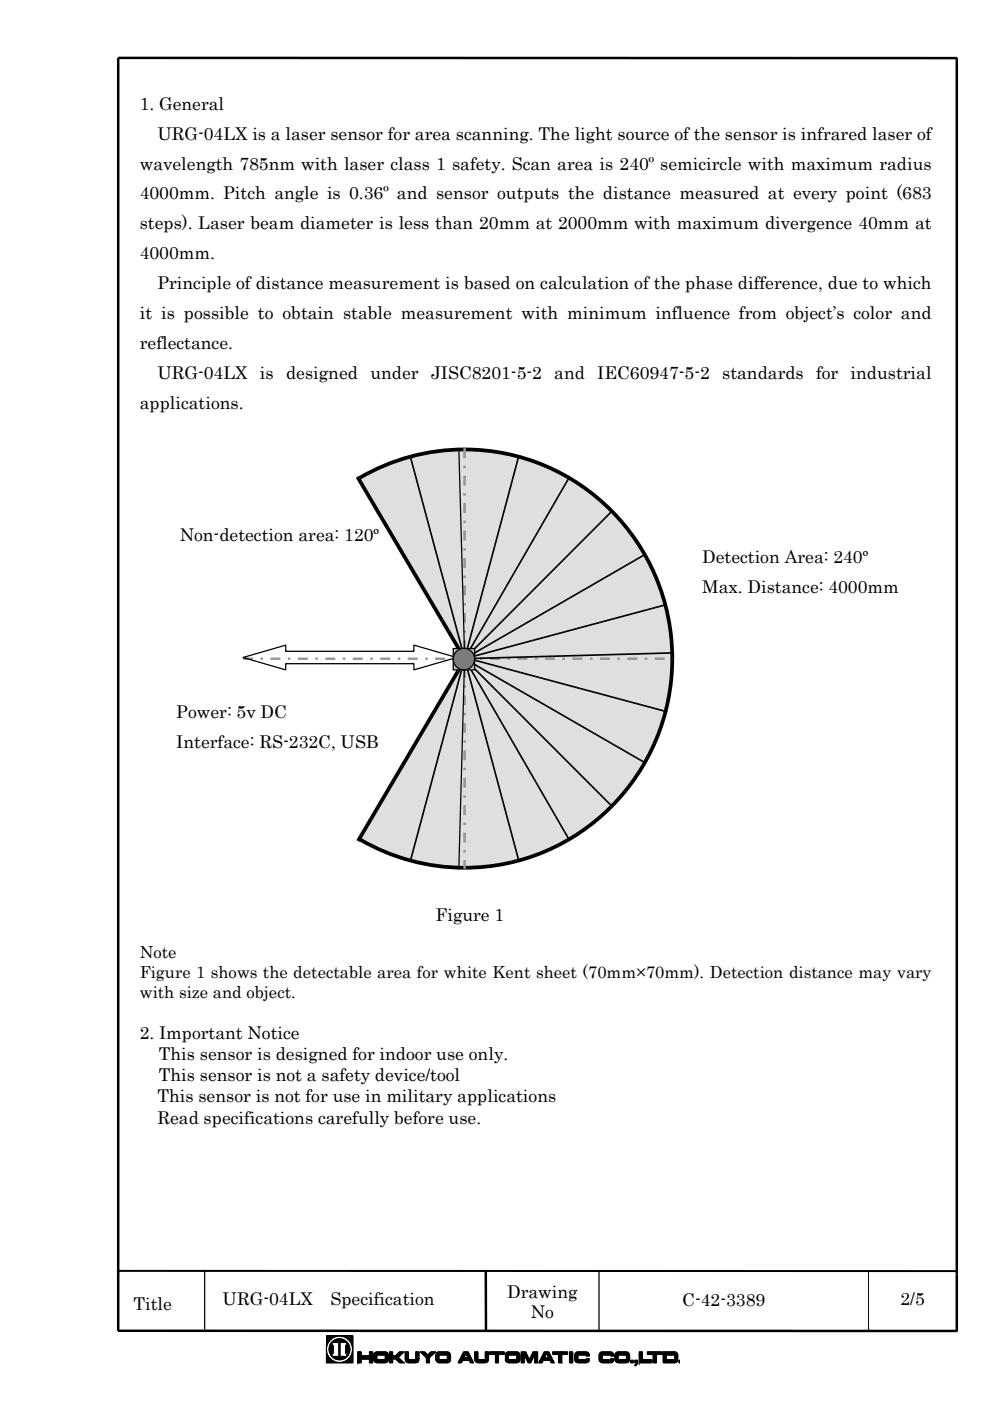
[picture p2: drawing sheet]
<svg xmlns="http://www.w3.org/2000/svg" width="210mm" height="297mm" viewBox="0 0 210 297" stroke-linecap="round" stroke-linejoin="round" font-family="sans-serif">
<path d="M202.9 12.3v270M202.9 12.3h-177.8v269.9M103 269.5v12.6M25 282.2h177.9" fill="none" stroke="#000" stroke-width=".53"/>
<g fill="none" stroke="#000" stroke-width=".21">
<path d="M184.1 269.5v12.7M69.1 283.2h5.7v5.8h-5.7zM69.2 286l-.1 .2M69.2 286.2l-.1 .1M69.3 286.5l-.2 .2M69.3 285.7l-.2 .1M69.3 285.9l-.2 .1M69.3 286.4l-.2 .1M69.3 283.2l-.2 .2M69.3 285.5l-.2 .2M69.3 286.7l-.2 .2M69.3 286.8l-.2 .2"/>
<path d="M69.3 285.3l-.2 .2M69.3 286.9l-.2 .3M69.4 287.1l-.3 .3M69.4 285l-.3 .4M69.4 287.2l-.3 .3M69.5 283.2l-.4 .3M69.5 287.3l-.4 .4M69.6 287.4l-.5 .4M69.6 284.7l-.5 .5M69.6 287.5l-.5 .5M69.6 283.2l-.5 .5M69.7 287.6l-.6 .6"/>
<path d="M69.7 287.7l-.6 .6M69.8 283.2l-.7 .6M69.8 287.8l-.7 .7M69.9 287.9l-.8 .8M69.9 286.8l.8-.8-.8 .9M70 283.2l-.9 .8M70 288l-.9 .8M70 288l-.9 1M70.1 283.2l-1 1M70.1 288.1l-.8 .9M70.2 288.2l-.7 .8M70.3 283.2l-1.2 1.2"/>
<path d="M70.3 288.3l-.7 .7M70.4 284.7l-.5 .5M70.4 285l-.6 .6M70.4 287.1l-.3 .3M70.4 287.4l-.1 .1 .1-.1M70.4 288.4l-.6 .6M70.4 287.6h.1M70.4 287.5l-.1 .1M70.4 287.3l-.2 .1M70.4 284.8l-.5 .5M70.4 284.6l-.4 .5M70.4 287.6h1.4"/>
<path d="M70.4 287.2l-.2 .2M70.4 285.2l-.6 .7 .7-.7M70.4 285.1l-.6 .6M70.4 284.9l-.6 .6M70.4 283.2l-1.3 1.3M70.5 287.6l-.1 .1M70.5 288.4l-.5 .6M70.6 287.6l-.2 .1M70.6 285.2l-.8 .8M70.6 284.4l-.3 .2M70.6 283.2l-1.5 1.5M70.6 287.9l.4-.3-.3 .3"/>
<path d="M70.6 288.5l-.5 .5M70.7 285.4l-.9 .9M70.7 285.7l-.9 .9M70.7 286.6l-.6 .6M70.7 286.7l-.6 .6 .3-.3M70.7 286.9l-.2 .1M70.7 287.6l-.2 .1M70.7 286.3l-.7 .7M70.7 285.6l-.9 .9 .9-.8M70.7 285.2v1.8h-.3v.6M70.7 286.8l-.2 .2M70.7 286.9l-.1 .1"/>
<path d="M70.7 285.2l-.9 .9M70.7 285.3l-.9 .9M70.7 285.5l-.9 .9M70.7 285.8l-.9 .8M70.7 285.9l-.9 .8M70.7 286l-.8 .8M70.7 286.2l-.8 .7M70.7 286.4l-.7 .7M70.7 286.5l-.7 .6M70.7 288.5l-.4 .5M70.8 283.2l-1.7 1.7M70.8 287.6l-.3 .2"/>
<path d="M70.8 284.2l-.7 .7M70.8 288.6l-.4 .4M70.9 287.6l-.3 .2M71 283.2l-1.9 1.8M71 288.7l-.4 .3M71 284.1l-.5 .5M71 288.7l-.2 .3M71.1 287.6l-.3 .4 .4-.4-.4 .4M71.1 283.2l-.5 .5M71.1 284l-.6 .6M71.2 288.8l-.2 .2M71.2 283.2l-.2 .3"/>
<path d="M71.2 284l-.6 .6M71.3 287.6l-.4 .4M71.3 288.8l-.2 .2M71.3 283.9l-.6 .7M71.4 287.6l-.5 .4M71.4 283.2l-.2 .2M71.4 288.8l-.2 .2M71.5 287.6l-.5 .5 .5-.5M71.5 283.9l-.7 .7M71.6 283.2l-.2 .1M71.6 287.6l-.6 .5M71.6 288.8l-.2 .2"/>
<path d="M71.6 283.9l-.7 .7M71.7 287.6l-.6 .5M71.7 288.8l-.1 .2M71.7 283.8l-.7 .8M71.8 283.2l-.2 .1M71.8 287.6l-.6 .6M71.8 283.8l-.7 .8M71.8 284.7l.8-.8-.8 .9M71.8 284.6h-1.4v.6h.3M71.8 284.6v3M71.9 288.9l-.1 .1M71.9 283.8l-.8 .8"/>
<path d="M71.9 283.2l-.1 .1M72 283.8l-.8 .8M72.1 283.8l-.8 .8M72.1 288.9l-.2 .1M72.1 283.2l-.1 .1M72.1 283.8l-.7 .8 .8-.8M72.1 284.8l-.3 .3M72.1 285.2l-.3 .3M72.1 285.4l-.3 .3M72.1 285.7l-.3 .3M72.1 286.1l-.3 .2M72.1 286.2l-.3 .3"/>
<path d="M72.1 286.3l-.3 .3M72.1 286.8l-.3 .3M72.1 287.1l-.3 .3M72.1 287.2l-.3 .2M72.1 287.3l-.3 .2M72.1 287l-.3 .2M72.1 286.9l-.3 .2M72.1 286.6l-.3 .3M72.1 286l-.3 .3M72.1 285.9l-.3 .3M72.1 287.5l-.7 .7 .7-.6M72.1 285.7l-.3 .4 .3-.3"/>
<path d="M72.1 285.5l-.3 .4 .3-.3M72.1 285.3l-.3 .3M72.1 285.1l-.3 .3M72.1 285l-.3 .3M72.1 284.9l-.3 .3M72.1 284.7l-.3 .3M72.1 287.6h1.4M72.1 285.5l-.3 .2M72.1 286.1l-.3 .3M72.1 286.4l-.3 .2M72.1 286.4l-.3 .3M72.1 286.5l-.3 .3"/>
<path d="M72.1 286.7l-.3 .2M72.1 286.7l-.3 .3M72.1 287.4l-.9 .8M72.1 287.4l-.8 .8M72.2 287.6l-.7 .6M72.2 288.8l-.1 .2M72.2 283.8l-.7 .8M72.3 283.2l-.2 .1M72.3 287.6l-.8 .7M72.3 283.8l-.7 .8 .7-.7M72.4 287.6l-.8 .7M72.4 288.8l-.1 .2"/>
<path d="M72.4 283.2l-.1 .1M72.4 283.9l-.7 .7M72.5 287.6l-.7 .7M72.5 283.9l-.7 .7M72.6 283.2l-.2 .1M72.6 287.6l-.8 .7M72.6 283.9l-.8 .7M72.6 288.8l-.2 .2M72.6 287.6l-.7 .7M72.7 287.6l-.7 .7M72.7 283.2l-.1 .1M72.7 284l-.9 .9"/>
<path d="M72.8 287.6l-.8 .7M72.8 284l-.6 .6M72.8 288.7l-.2 .3M72.9 287.6l-.8 .7M72.9 283.2l-.2 .2M72.9 284l-.6 .6M72.9 287.6l-.7 .7M72.9 284.1l-.5 .5M73 287.6l-.7 .7M73 284.1l-.5 .5M73.1 283.2l-.3 .2M73.1 288.6l-.4 .4"/>
<path d="M73.1 287.6l-.8 .7M73.1 284.1l-.5 .5M73.1 284.1l-.4 .5M73.2 287.6l-.8 .7M73.2 284.2l-.4 .4M73.2 287.6l-.6 .6M73.2 283.2l-.3 .3M73.2 284.2l-.3 .4M73.3 286.2l.8-.7-.8 .8M73.3 287.6l-.7 .6M73.3 285.3l.2-.1-.2 .2M73.3 284.3l-.3 .3"/>
<path d="M73.3 285.2h.2v-.6h-1.4v3M73.3 287h.2v.6M73.3 285.2v1.8M73.3 284.3l-.2 .3M73.4 287.6l-.6 .6M73.4 284.4l-.3 .2M73.4 285.2h-.1M73.4 283.2l-.3 .3M73.4 284.4l-.2 .2M73.4 288.5l-.5 .5M73.4 287.6l-.5 .5M73.4 284.4l-.1 .2"/>
<path d="M73.5 284.4l-.2 .2M73.5 285l.3-.2-.3 .3M73.5 284.5l-.1 .1M73.5 287.6l-.5 .4M73.6 283.2l-.4 .3M73.6 284.5l-.1 .1M73.6 284.6h.1M73.7 284.6l-.2 .2M73.7 284.6l-.2 .1M73.7 284.7l-.2 .2M73.7 283.2l-.4 .4M73.8 284.9l-.3 .3"/>
<path d="M73.8 287.3l-.6 .7M73.9 283.2l-.5 .5M73.9 284.9l-.6 .6M73.9 285l-.6 .6M73.9 287.1l-.4 .4M74 285l-.7 .7M74 285.1l-.7 .7M74 285.2l-.7 .7M74 287l-.5 .4M74 283.2l-.5 .6M74 285.2l-.7 .8M74 285.3l-.7 .8"/>
<path d="M74 286.9l-.5 .5M74.1 286.8l-.6 .5M74.1 285.3l-.8 .9M74.1 285.6l-.8 .8M74.1 286.6l-.6 .6M74.1 285.5l-.8 .9M74.2 285.9l-.9 .9M74.2 286.2l-.8 .8M74.2 286.4l-.7 .6M74.2 285.7l-.9 .9M74.2 286.5l-.7 .6M74.2 286.3l-.7 .7"/>
<path d="M74.2 285.7l-.9 .8M74.2 285.7l-.9 1M74.2 285.8l-.9 1M74.2 286.6l-.7 .5M74.2 283.2l-.6 .6M74.2 286l-.9 1M74.2 286.1l-.8 .9M74.2 286l-.9 .9M74.4 283.2l-.7 .7M74.5 283.2l-.7 .8M74.7 283.2l-.8 .9M74.8 283.2l-.9 .9"/>
<path d="M74.8 283.4l-.8 .8M74.8 283.5l-.7 .8M74.8 283.7l-.6 .7M74.8 283.8l-.5 .7M74.8 284l-.5 .6M74.8 284.2l-.4 .5M74.8 284.4l-.4 .4M74.8 284.5l-.3 .4M74.8 284.7l-.3 .3M74.8 284.9l-.2 .2M74.8 285l-.2 .3M74.8 285.2l-.2 .2"/>
<path d="M74.8 285.4l-.1 .1M74.8 285.5l-.1 .2M74.8 285.7l-.1 .1M74.8 285.8l-.1 .2M74.8 286l-.1 .1M74.8 286.2l-.1 .1M74.8 286.3l-.1 .2M74.8 286.5l-.1 .2M74.8 286.7l-.2 .2M74.8 286.9l-.3 .3M74.8 287l-.5 .6M74.8 287.2l-1.7 1.8"/>
<path d="M74.8 287.4l-1.6 1.6M74.8 287.5l-1.4 1.5M74.8 287.7l-1.2 1.3M74.8 287.8l-1.1 1.2M74.8 288l-.9 1M74.8 288.2l-.8 .8M74.8 288.3l-.6 .7M74.8 288.5l-.4 .5M74.8 288.7l-.3 .3M74.8 288.8l-.1 .2M75.9 289h.7v-.8h1.7v.8M75.9 288.4l.9-1-.9 1"/>
<path d="M75.9 286.6v.1M76.1 286.6l-.2 .2M76.2 286.6l-.3 .3M76.4 286.6l-.5 .5M76.5 286.6l-.6 .6M76.6 286.8l-.7 .7M76.6 286.6l-.7 .8M76.6 286.9l-.7 .7M76.6 287l-.7 .7 .7-.7M76.6 287.1l-.7 .8M76.6 287.3l-.7 .7M76.6 287.4l-.7 .8"/>
<path d="M76.6 288.2l-.7 .7M76.6 288.3l-.7 .7M76.6 288.5l-.5 .5M76.6 288.6l-.4 .4M76.6 288.8l-.2 .2M76.6 288.9l-.1 .1M76.7 287.4l-.8 .9M76.8 288.2l.7-.8-.7 .8M77 287.4l-1.1 1.1M77.1 287.4l-1.2 1.3M77.2 287.4l-1.3 1.4M77.3 287.4l-.6 .8"/>
<path d="M77.6 287.4l-.7 .8M77.8 287.4l-.8 .8M77.9 287.4l-.7 .8M78 287.4l-.7 .8M78.1 288.2l.9-1-.9 1M78.1 287.4l-.7 .8M78.3 287.4l-.7 .8M78.3 286.6h.1M78.3 286.6h.7v2.4h-.7M78.3 286.6v.8h-1.7v-.8h-.7v2.7M78.4 286.6l-.1 .1M78.6 286.6l-.3 .3"/>
<path d="M78.7 286.6l-.4 .4M78.9 286.6l-.6 .5M79 286.6l-.7 .6M79 286.6l-.7 .7M79 287.4l-.8 .8M79 287.7l-.7 .8M79 288l-.7 .7M79 288.1l-.7 .7M79 288.5l-.4 .5 .4-.5M79 288.8l-.1 .2M79 288.9v.1M79 286.7l-.7 .7"/>
<path d="M79 286.8l-1.3 1.4M79 286.9l-1.1 1.3M79 287.1l-1 1.1M79 287.5l-.7 .7M79 287.6l-.7 .7M79 287.8l-.7 .8 .7-.7M79 288.3l-.7 .7M79 288.4l-.6 .6M79 288.7l-.3 .3M79.2 287.3a.74 .74 0 0 1 .7-.7h1.8a.71 .71 0 0 1 .6 .7M79.2 287.3v.9a.69 .69 0 0 0 .7 .7M79.2 287.7l1.1-1.1-1.1 1.1"/>
<path d="M79.2 288.3l.7-.7-.7 .7M79.7 286.6l-.5 .5M79.9 286.6l-.7 .7M79.9 289h1.8M79.9 287.4l-.7 .7M79.9 287.5l-.7 .7M79.9 287.7l-.7 .8M79.9 287.9l-.6 .6M79.9 288l-.6 .6M79.9 288.2l-.5 .5M79.9 288.2h1.8M79.9 288.2l-.5 .6"/>
<path d="M80 288.2l-.5 .6M80 286.6l-.8 .8M80.1 288.2l-.6 .6M80.1 286.6l-.9 .9M80.2 288.2l-.6 .7M80.3 288.2l-.6 .7M80.4 286.6l-1.2 1.2M80.5 288.2l-.7 .8M80.5 289l.7-.8-.6 .8M80.6 286.6l-1.4 1.4M80.6 288.2l-.7 .8 .7-.8M80.7 286.6l-.7 .7"/>
<path d="M80.7 288.2l-.7 .8M80.8 286.6l-.7 .7M80.9 287.3l.7-.7-.7 .7M80.9 288.2l-.8 .8M80.9 286.6l-.7 .7M81 288.2l-.7 .8M81.1 286.6l-.8 .7M81.1 288.2l-.7 .8M81.2 286.6l-.7 .7M81.3 286.6l-.7 .7M81.4 288.2l-.7 .8M81.4 286.6l-.6 .7"/>
<path d="M81.5 288.2l-.7 .8M81.7 288.2l-.8 .8M81.7 287.8l.6-.7-.6 .8M81.7 288l.7-.7v.9M81.7 287.3h-1.8v.9M81.7 287.3v.9M81.7 286.6l-.7 .7M81.8 286.6l-.6 .7M82 286.6l-.7 .7M82 286.7l-.6 .6M82.1 286.7l-.6 .6 .6-.5M82.2 286.8l-.5 .5"/>
<path d="M82.2 286.9l-.5 .6M82.3 287l-.6 .6M82.3 288.2a.67 .67 0 0 1-.6 .7M82.3 287.1l-.6 .6M82.3 288.5l-.4 .4 .4-.4M82.4 287.8l-1.2 1.2 1.2-1.2M82.4 288.2l-.8 .8M82.4 287.4l-.7 .7M82.4 287.6l-.7 .6M82.4 287.7l-1.3 1.3M82.4 288l-1.1 1M82.4 288.1l-1 .9"/>
<path d="M82.4 288.3l-.7 .7M82.5 287.6l.8-.7-.8 .7M82.5 288.2l.9-.8-.9 .9M82.6 286.6l-.1 .1M82.8 286.6l-.3 .2M82.9 286.6l-.4 .3 .4-.3M83.1 286.6l-.6 .5M83.2 286.6l-.7 .6M83.3 286.6l-.8 .8M83.3 286.8l-.8 .7M83.3 287l-.8 .7M83.3 287.1l-.8 .8"/>
<path d="M83.3 287.3l-.8 .7M83.3 287.4l-.8 .7M83.3 288.2l-.8 .7M83.3 288.4l-.7 .6M83.3 288.5l-.5 .5M83.3 288.6l-.4 .4M83.3 288.8l-.2 .2M83.3 288.9l-.1 .1M83.5 287.4l-1 1M83.7 287.4l-1.2 1.1M83.8 287.4l-1.3 1.3M83.9 287.4h-.6v-.8h-.8v2.4h.8v-.8h.6"/>
<path d="M84.2 288.5l.6-.5-.5 .5M84.3 288.6l.5-.5-.4 .6M84.5 287.8l-.5 .5M84.5 287.9l-.4 .4M84.6 288.8l.5-.4-.5 .5M84.6 287.9l-.5 .5M84.7 288l-.5 .5M84.7 286.6h1l-1.2 1.2 1.2 1.2h-1l-.8-.8M84.8 286.6l-2.3 2.2M84.9 286.6l-1.6 1.6M85 288.2l-.5 .5M85 286.6l-1.5 1.6"/>
<path d="M85 288.3l-.5 .5M85.1 288.5l-.4 .4M85.1 286.6l-1.5 1.6M85.2 288.5l-.4 .5M85.3 286.6l-1.6 1.6M85.3 288.6l-.4 .4M85.3 288.6l-.3 .4M85.4 288.7l-.3 .3 .3-.3M85.4 286.6l-1.5 1.6M85.5 288.8l-.2 .2M85.5 286.6l-1.6 1.6M85.6 286.6l-1.7 1.6"/>
<path d="M85.6 288.8l-.2 .2M85.6 288.9v.1M85.7 289h.1M85.7 286.6l-.9 .9M85.9 288.2l.7-.7-.7 .7M85.9 286.6h.1M86.1 286.6l-.2 .2M86.1 286.6l-.2 .3 .3-.3M86.3 286.6l-.4 .4M86.4 286.6l-.5 .5M86.6 286.6l-.7 .7M86.6 286.7l-.7 .7"/>
<path d="M86.6 286.9l-.7 .7M86.6 287l-.7 .7M86.6 287.1l-.7 .7M86.6 287.2l-.7 .8M86.6 287.4l-.7 .7M86.6 287.6l-.7 .7M86.6 287.7l-.7 .8M86.6 287.9l-.6 .6M86.6 288l-.6 .6M86.6 288.2l-.5 .5M86.6 286.8l-.7 .7M86.7 288.2l-.6 .6"/>
<path d="M86.8 288.2l-.6 .6M86.9 288.2l-.6 .7M87 288.2l-.6 .7M87.1 289l.7-.8-.7 .8M87.2 288.2l-.8 .8M87.3 288.2l-.7 .8M87.4 288.2l-.7 .8M87.5 288.2l-.7 .8M87.7 288.2l-.7 .8M87.9 288.2l-.7 .8M88.1 288.2l-.7 .8M88.1 286.6v1.6h-1.5v-1.6h-.7v1.6a.69 .69 0 0 0 .7 .7"/>
<path d="M88.1 286.6h.1M88.1 286.6h.8M88.3 286.6l-.2 .1M88.4 286.6l-.3 .3M88.6 286.6l-.5 .4M88.7 286.6l-.6 .5M88.7 288.7l-.2 .1M88.8 288.6l-.3 .3M88.8 286.6l-.7 .6M88.8 286.6l-.7 .7M88.9 286.6l-.1 1.6a.67 .67 0 0 1-.7 .7M88.9 288.3l-.8 .7h-1.5"/>
<path d="M88.9 286.9l-.8 .8M88.9 287.1l-.8 .7M88.9 287.5l-.8 .7M88.9 287.7l-1.3 1.3M88.9 288.4l-.6 .6M88.9 286.7l-.8 .7M88.9 286.8l-.8 .7M88.9 287.2l-.8 .8 .8-.8M88.9 287.4l-.8 .7M88.9 287.6l-1.4 1.4M88.9 287.9l-1.1 1.1M88.9 288l-1 1"/>
<path d="M88.9 288.2l-.9 .8M89.1 286.6h.1M89.1 286.6h.9l.7 .7M89.1 286.6l1.3 1.3v1.1M89.2 286.6l-.1 .1M89.3 286.6l-.1 .1M89.5 286.6l-.2 .2M89.6 287.1l.5-.5-.5 .5M89.6 286.6l-.3 .3M89.7 286.6l-.3 .3M89.8 287.3l.5-.4-.4 .5M89.9 286.6l-.4 .4"/>
<path d="M90 286.6l-.5 .5M90.2 286.7l-.5 .5M90.2 286.8l-.5 .5M90.4 286.9l-.5 .5 .5-.4M90.5 287l-.5 .5M90.6 287.1l-.5 .5M90.6 287.1l-.5 .6M90.7 287.2l-.5 .5M91.1 288.4l-.6 .6M91.1 288.5l-.5 .5M91.1 288.9l-.1 .1M91.1 287.9l-.7 .7"/>
<path d="M91.1 288l-.7 .7M91.1 288.2l-.7 .7M91.1 288.3l-.7 .7M91.1 288.7l-.3 .3M91.1 288.8l-.2 .2M91.1 288.2l-.7 .8M91.4 286.6l-1.1 1.2M91.6 286.6l-1.3 1.2M91.7 286.6l-1.3 1.4M91.8 286.6l-1.4 1.5M91.9 286.6l-1.5 1.6M92.1 286.6l-1.7 1.7"/>
<path d="M92.2 286.6l-1.8 1.9M92.4 288.2a.73 .73 0 0 0 .7 .7M92.4 286.6l-1.3 1.3v1.1h-.7M92.4 287.6l1-1-1 1M92.4 286.6l-.9 .8M92.4 286.6h-1l-1.1 1.1M92.8 286.6l-.3 .4M93 286.6l-.6 .6M93.1 287.4l-.7 .8M93.1 287.6l-.7 .7M93.1 287.7l-.7 .7M93.1 287.8l-.7 .7"/>
<path d="M93.1 288l-.6 .6M93.1 288.1l-.6 .6M93.1 288.2l-.5 .6M93.1 287.3h1.7v.9h-1.7zM93.1 287.5l-.7 .7M93.1 288.2l-.5 .5M93.1 286.6l-.7 .8M93.2 288.2l-.5 .6M93.3 286.6l-.9 .9M93.3 288.2l-.6 .7M93.5 288.2l-.7 .7M93.5 286.6l-1.1 1.1"/>
<path d="M93.6 288.2l-.7 .8M93.6 286.6l-1.2 1.3M93.7 288.2l-.7 .8 .7-.8M93.8 286.6l-1.4 1.4M93.9 288.2l-.8 .8M93.9 286.6l-.7 .7M94 287.3l.7-.7-.7 .7M94 288.2l-.7 .8M94 286.6l-.7 .7 .8-.7M94.1 288.2l-.7 .8M94.2 286.6l-.7 .7M94.2 288.2l-.7 .8"/>
<path d="M94.3 286.6l-.7 .7M94.4 288.2l-.8 .8M94.4 286.6l-.7 .7M94.5 288.2l-.7 .8M94.6 286.6l-.7 .7M94.6 288.2l-.7 .8M94.7 288.2l-.6 .8M94.8 286.6a.71 .71 0 0 1 .7 .7M94.8 286.6h-1.7a.69 .69 0 0 0-.7 .7v.9M94.8 286.6l-.7 .7M94.8 287.8l.7-.7-.7 .7M95 286.6l-.7 .7"/>
<path d="M95.1 286.6l-.7 .7M95.2 286.7l-.7 .6M95.2 286.7l-.6 .6M95.3 286.8l-.5 .5M95.4 286.9l-.6 .5M95.4 286.9l-.6 .6M95.4 288.7l-.2 .1M95.5 287l-.7 .7M95.5 288.2a.67 .67 0 0 1-.7 .7M95.5 288.5l-.5 .5M95.5 288.3l-.7 .7h-1.7M95.5 287.2l-.7 .8"/>
<path d="M95.5 287.4l-.7 .7M95.5 287.5l-.7 .7M95.5 287.6l-1.3 1.4M95.5 287.7l-1.2 1.3M95.5 287.9l-1.1 1.1M95.5 288l-.9 1M95.5 288.2l-.8 .8M95.5 288.4l-.5 .6M95.5 287.3v.9M97.9 288.8l-.2 .2M98 288.5l-.4 .5M98.1 288.5l.6-.6-.6 .6"/>
<path d="M98.1 288.5h1.4l.2 .5M98.4 286.6l-.2 .2M98.4 287.7l-1.2 1.3M98.4 287.9l-1.1 1.1M98.5 286.6l-.5 .5M98.6 287.5l-1.4 1.4M98.6 287.9l-1.1 1.1M98.6 286.6l-.7 .7M98.7 287.2l-1.4 1.5M98.7 288.5l1-1-.9 1M98.7 287.2l-1.4 1.4M98.8 287l.4 .9h-.8z"/>
<path d="M98.8 286.6l-1 1M98.8 287.9l-.5 .6M98.9 286.6l-1.2 1.3M99 287.9l-.6 .6M99.1 286.6l-1.6 1.5M99.1 287.9l-.6 .6M99.2 286.6l-1.8 1.8M99.3 286.6h-1l-1.2 2.4h.7l.3-.5M99.3 286.6l1.2 2.4h-.8M99.3 286.6l-.5 .5 .5-.5M99.3 286.7l-.5 .5M99.4 286.8l-.5 .5"/>
<path d="M99.4 286.9l-.5 .5M99.4 287l-.4 .4M99.5 287.1l-.5 .4M99.5 287.1l-.4 .5M99.6 287.2l-.5 .5M99.7 287.3l-.6 .5M99.7 288.8l.5-.4-.5 .5M99.7 287.4l-1.1 1.1M99.8 287.6l-.9 .9M99.8 287.7l-.8 .8M99.9 287.8l-.8 .7M99.9 287.9l-.6 .6"/>
<path d="M99.9 287.9l-.5 .6M100 288l-.5 .5M100 288.1l-.4 .5M100.1 288.2l-.5 .5M100.1 288.3l-.4 .5M100.2 288.5l-.5 .5M100.2 288.5l-.4 .5M100.3 288.7l-.4 .3M100.3 288.8l-.2 .2M100.4 288.8l-.2 .2 .2-.2M100.4 288.9l-.1 .1M100.6 287.2l.7-.6-.7 .6"/>
<path d="M100.8 286.6l-.2 .1M100.9 286.6l-.3 .3M101 286.6l-.4 .4M101.1 286.6l-.5 .5M101.3 288.2v-1.6h-.7v1.6a.73 .73 0 0 0 .7 .7M101.3 289h1.6M101.3 286.6l-.7 .8M101.3 286.8l-.7 .7M101.3 286.9l-.7 .7M101.3 287.1l-.7 .6M101.3 287.2l-.7 .7M101.3 287.3l-.7 .7"/>
<path d="M101.3 287.4l-.7 .8M101.3 287.6l-.7 .7M101.3 287.7l-.6 .7M101.3 287.8l-.6 .7M101.3 288l-.5 .6M101.3 288.1l-.5 .6M101.3 288.2l-.5 .6M101.3 288.2h1.6v-1.6h.7v1.6M101.3 287.1l-.7 .8M101.4 288.2l-.5 .6M101.6 288.2l-.6 .7M101.7 288.2l-.7 .7"/>
<path d="M101.9 288.2l-.7 .8M102 288.2l-.7 .8M102.1 288.2l-.7 .8M102.2 288.2l-.7 .8M102.4 288.2l-.7 .8M102.5 288.2l-.7 .8M102.6 288.2l-.7 .8M102.8 288.2l-.7 .8M102.9 287.6l.7-.7-.7 .7M103 286.6l-.1 .1M103.1 286.6l-.2 .2M103.2 286.6l-.3 .3 .4-.3"/>
<path d="M103.4 286.6l-.5 .5M103.5 286.6l-.6 .6M103.5 288.2v.1a.65 .65 0 0 1-.6 .6M103.5 288.5l-.4 .4M103.6 287.3l-.7 .7M103.6 287.4l-.7 .8M103.6 287.6l-1.4 1.4M103.6 287.7l-1.3 1.3M103.6 287.8l-1.2 1.2M103.6 288l-1 1M103.6 288.1l-.9 .9M103.6 288.2l-.8 .8 .8-.8"/>
<path d="M103.6 288.4l-.6 .6M103.6 286.6l-.7 .8M103.6 286.8l-.7 .7M103.6 287l-.7 .7M103.6 287.1l-.7 .8M103.6 287.5l-1.4 1.5M103.8 286.6h.1M104 286.6l-.2 .3M104.1 286.6l-.3 .4M104.3 286.6l-.5 .5M104.4 286.6l-.6 .6M104.5 286.6l-.5 .6 .6-.6"/>
<path d="M104.7 286.6l-.6 .6M104.8 286.6l-.6 .6M104.9 286.6l-.5 .6M105.1 286.6l-.6 .6M105.2 286.6l-.6 .6M105.3 286.6l-.6 .6M105.5 286.6l-.6 .6M105.5 289l.2-.3-.2 .3M105.6 286.6l-.6 .6M105.7 288.5l-.5 .5M105.7 288.6l-.4 .4M105.7 287.3l-.7 .7"/>
<path d="M105.7 287.4l-.7 .7M105.7 287.5l-.7 .7M105.7 287.7l-.7 .7M105.7 287.8l-.7 .7M105.7 288l-.7 .7M105.7 288l-.7 .8M105.7 288.2l-.7 .7M105.7 288.3l-.6 .7M105.7 288.9l-.1 .1M105.7 286.6l-.7 .7M105.9 286.6l-.9 .8M106 286.6l-1 1"/>
<path d="M106.1 286.6l-1.1 1.1M106.3 286.6l-1.3 1.3M106.4 286.6l-.6 .6M106.5 286.6l-.6 .6M106.6 286.6l-.6 .6M106.8 286.6l-.6 .6M106.9 286.6l-.6 .6M106.9 286.6v.6h-1.2v1.8h-.7v-1.8M106.9 286.7l-.4 .5M106.9 286.9l-.3 .3M106.9 287l-.2 .2M106.9 287.1l-.1 .1"/>
<path d="M106.9 286.6h-3.1v.6h1.2M106.9 286.8l-.3 .4M107.1 288.2a.73 .73 0 0 0 .7 .7M107.1 287.3v.9M107.4 286.7l-.2 .2M107.5 288.9l.6-.7-.6 .7M107.7 286.6l-.6 .5M107.8 286.6h1.8a.71 .71 0 0 1 .6 .7M107.8 286.6a.71 .71 0 0 0-.7 .7M107.8 286.6l-.7 .7M107.8 287.4l-.7 .7M107.8 287.5l-.7 .7"/>
<path d="M107.8 287.7l-.7 .7M107.8 287.8l-.7 .7M107.8 287.9l-.6 .6 .6-.6M107.8 288l-.6 .7M107.8 288.2l-.5 .5M107.8 287.3h1.8v.9h-1.8zM107.9 288.2l-.5 .6M107.9 286.6l-.8 .8M108 288.2l-.6 .6M108.1 286.6l-1 1M108.2 286.6l-1.1 1.1M108.3 288.2l-.7 .7"/>
<path d="M108.3 286.6l-1.2 1.2M108.4 288.2l-.7 .8M108.5 286.6l-1.4 1.4 1.4-1.4M108.5 288.2l-.7 .8h1.8M108.6 286.6l-.7 .7M108.7 288.2l-.8 .8M108.7 289l.7-.8-.6 .8M108.8 286.6l-.8 .7M108.8 288.2l-.7 .8M108.9 286.6l-.7 .7M108.9 288.2l-.7 .8M109 286.6l-.7 .7"/>
<path d="M109.1 288.2l-.8 .8M109.1 286.6l-.7 .7 .7-.7M109.2 288.2l-.7 .8M109.3 286.6l-.8 .7M109.3 288.2l-.7 .8M109.4 286.6l-.7 .7M109.5 286.6l-.7 .7M109.6 287.4l.6-.5-.6 .6M109.6 286.6l-.6 .7M109.8 286.6l-.7 .7M109.9 286.6l-.7 .7M109.9 286.7l-.6 .6"/>
<path d="M110 286.8l-.5 .5M110.1 286.8l-.5 .6M110.2 288.6l-.3 .3M110.2 287l-.6 .6M110.2 288.2a.67 .67 0 0 1-.6 .7M110.2 287.1l-.6 .6M110.3 287.3l-.7 .7M110.3 287.4l-.7 .8M110.3 287.6l-1.4 1.4M110.3 287.7l-1.3 1.3M110.3 287.8l-1.2 1.2M110.3 288l-1 1"/>
<path d="M110.3 287.2l-.7 .7M110.3 288.1l-.9 .9 .9-.9M110.3 288.2l-.8 .8M110.3 288.4l-.6 .6M110.3 287.3v.9M110.5 287.9l1-1.1-1 1.1M110.6 286.6l-.1 .1M110.7 286.6l-.2 .3M110.8 286.6l-.3 .4M111 286.6l-.5 .5M111.1 286.6l-.6 .6M111.2 287.3v1.7h-.7"/>
<path d="M111.2 287.3l.8 1.7h.5l.8-1.7v1.7M111.2 287.3l-.7 .7M111.2 287.4l-.7 .8M111.2 287.6l-.7 .7M111.2 287.7l-.7 .7M111.2 287.8l-.7 .7M111.2 288l-.7 .7M111.2 288.1l-.7 .7M111.2 288.2l-.7 .8M111.2 288.4l-.6 .6M111.2 288.5l-.5 .5 .5-.5M111.2 288.6l-.4 .4"/>
<path d="M111.2 288.8l-.2 .2M111.2 288.9l-.1 .1M111.3 286.6l-.8 .8M111.4 286.6l-.9 .9M111.5 286.6l-1 1M111.5 286.7l-1 1M111.6 286.9l-.4 .4M111.6 287l-.4 .4M111.7 287.1l-.4 .4M111.7 287.1l-.4 .5M111.8 287.2l-.5 .5 .5-.4M111.8 287.4l-.4 .3"/>
<path d="M111.8 287.4l-.4 .5M111.9 287.5l-.4 .5M111.9 287.6l-.4 .4M112 287.7l-.5 .4M112 287.8l-.4 .4M112.1 287.9l-.5 .4M112.1 288l-.4 .4M112.1 288.1l-.4 .4M112.2 288.1l-.4 .5M112.2 288.2l-.4 .5M112.2 288.2l-.7-1.6h-1v2.4M112.6 288.8l-.2 .2"/>
<path d="M112.7 288.5l-.4 .5M112.9 288.3l-.7 .7M113 288l-1 1M113.1 286.6l-.1 .1M113.1 287.8l-1.2 1.1M113.2 286.6l-.3 .3M113.2 287.5l-1.3 1.3M113.3 289h.7M113.3 286.6l-.6 .6M113.5 286.6l-.9 .8M113.6 286.6l-1.1 1.1M113.7 286.6l-1.3 1.4"/>
<path d="M113.9 286.6l-1.6 1.6M114 289h.1M114 288.4l-.5 .6M114 288.5l-.4 .5M114 286.6l-2.2 2.2M114 286.7l-.7 .7M114 286.9l-.7 .7M114 286.9l-.7 .8M114 287.1l-.7 .7M114 287.2l-.7 .8M114 287.4l-.7 .7M114 287.5l-.7 .7"/>
<path d="M114 287.6l-.7 .7M114 287.8l-.7 .7M114 287.9l-.7 .7M114 288l-.7 .8M114 288.2l-.7 .7M114 288.3l-.7 .7M114 288.7l-.3 .3M114 288.8l-.1 .2M114 286.6h-1l-.8 1.6M114 288.9v.1M114 286.6v2.4M115.1 288.7l-.3 .3"/>
<path d="M115.4 286.6h1l1.2 2.4h-.8l-.2-.5h-1.4l-.3 .5h-.7zM115.4 286.6v.1M115.5 287.9l-1.1 1.1M115.5 287.9l.4-.9 .4 .9M115.5 287.9h.8M115.6 286.6l-.4 .3M115.6 287.7l-1.3 1.3M115.6 287.9l-1.1 1.1M115.7 286.6l-.6 .5M115.7 286.6l-.6 .6M115.7 287.4l-1.4 1.4M115.7 287.9l-1.1 1.1"/>
<path d="M115.8 286.6l-.9 .9M115.8 287.1l-1.4 1.4M115.9 287.9l-.6 .6M115.9 287.1l.4-.5-1.9 1.9M116 286.6l-1.2 1.1M116 287.9l-.6 .6M116.1 286.6l-1.4 1.4M116.1 287.9l-.5 .6M116.2 286.6l-1.6 1.7M116.3 287.9l-.6 .6M116.4 286.7l-.4 .4M116.5 286.8l-.5 .4"/>
<path d="M116.5 286.9l-.5 .4M116.5 286.9l-.4 .5M116.6 287l-.5 .5M116.6 287.1l-.4 .5M116.7 287.2l-.5 .5M116.7 287.3l-.5 .4M116.8 288.8l.4-.5-.4 .5M116.8 287.4l-.5 .5M116.8 287.5l-1 1M116.8 287.4l-1 1.1M116.8 287.6l-.8 .9M116.9 287.7l-.8 .8"/>
<path d="M116.9 287.7l-.7 .8M117 287.8l-.7 .7M117 287.9l-.5 .6M117.1 288l-.5 .5M117.1 288.1l-.5 .4M117.1 288.2l-.4 .5M117.2 287.2h1.2v1.8h.7M117.2 288.2l-.5 .5M117.2 287.2v-.6h3.2v.6h-1.3v1.8M117.3 286.6l-.1 .1M117.3 288.5l-.5 .4M117.3 288.6l-.3 .4"/>
<path d="M117.3 288.5l-.4 .5M117.4 286.6l-.2 .2M117.4 288.7l-.3 .3M117.4 288.8l-.1 .2 .2-.2M117.5 286.6l-.3 .3M117.5 288.9l-.1 .1M117.6 286.6l-.4 .5 .5-.5M117.8 286.6l-.6 .6M117.9 286.6l-.6 .6M118.1 286.6l-.6 .6M118.2 286.6l-.6 .6M118.3 286.6l-.6 .6"/>
<path d="M118.4 286.6l-.5 .6M118.6 286.6l-.6 .6M118.7 286.6l-.6 .6M118.8 286.6l-.5 .6M119 286.6l-.6 .6M119.1 289h.1M119.1 288.4l-.5 .6M119.1 286.6l-.7 .7M119.1 287.2l-.7 .8M119.1 287.4l-.7 .7M119.1 287.5l-.7 .7M119.1 287.6l-.7 .8"/>
<path d="M119.1 287.7l-.7 .8M119.1 287.8l-.7 .7M119.1 287.9l-.7 .7M119.1 288l-.7 .8M119.1 288.2l-.7 .7M119.1 288.3l-.7 .7M119.1 288.6l-.4 .4M119.1 288.7l-.3 .3M119.1 288.8l-.1 .2M119.3 286.6l-.9 .8M119.4 286.6l-1 1M119.5 286.6l-1.1 1.1"/>
<path d="M119.6 286.6l-1.2 1.2M119.8 286.6l-.6 .6M119.9 286.6l-.6 .6M120 286.6l-.6 .6M120.1 286.6l-.6 .6M120.3 286.6l-.6 .6M120.4 286.7l-.6 .5M120.4 286.8l-.4 .4M120.4 286.9l-.3 .3M120.4 287.1l-.2 .1M120.7 286.6h.8v2.4h-.8zM120.8 286.6l-.1 .1"/>
<path d="M120.9 286.6l-.2 .2M121.1 286.6l-.4 .3M121.2 286.6l-.5 .5M121.3 286.6l-.6 .6M121.5 288.3l-.7 .7M121.5 288.5l-.6 .5M121.5 288.6l-.4 .4M121.5 288.7l-.3 .3 .3-.2M121.5 286.6l-.8 .8M121.5 286.7l-.8 .8M121.5 286.9l-.8 .7M121.5 287l-.8 .7"/>
<path d="M121.5 287.1l-.8 .8M121.5 287.3l-.8 .7M121.5 287.4l-.8 .7M121.5 287.6l-.8 .6M121.5 287.7l-.8 .7M121.5 287.8l-.8 .7M121.5 288l-.8 .7M121.5 288l-.8 .8 .8-.7M121.5 288.2l-.8 .7M121.5 288.9l-.2 .1M121.8 287.3a.71 .71 0 0 1 .8-.7h1.7a.71 .71 0 0 1 .7 .7M121.8 287.3v.9a.67 .67 0 0 0 .8 .7"/>
<path d="M121.8 287.7l1.1-1.1-1.1 1.1M121.8 288.3l.8-.7-.8 .7M122.3 286.6l-.4 .5M122.5 286.6l-.7 .7M122.6 289h1.7M122.6 287.4l-.8 .7M122.6 287.5l-.8 .7M122.6 287.7l-.7 .8M122.6 287.9l-.7 .6M122.6 288l-.7 .6M122.6 288.2l-.6 .5M122.6 288.2l-.6 .6"/>
<path d="M122.6 286.6l-.8 .8M122.7 288.2l-.6 .6M122.8 286.6l-1 1M122.8 288.2l-.6 .7M123 288.2l-.7 .7M123 286.6l-1.2 1.2M123.1 288.2l-.7 .8M123.1 289l.8-.8-.7 .8M123.2 286.6l-1.4 1.4M123.2 288.2l-.7 .8 .7-.8M123.3 286.6l-.7 .7M123.4 288.2l-.8 .8"/>
<path d="M123.4 286.6l-.7 .7M123.5 288.2l-.7 .8M123.6 286.6l-.8 .7M123.6 288.2l-.7 .8M123.7 286.6l-.7 .7M123.7 288.2l-.6 .8M123.8 289l.9-.9-.9 .9M123.8 286.6l-.7 .7M124 286.6l-.7 .7M124 288.2l-.7 .8M124.1 286.6l-.7 .7M124.2 288.2l-.8 .8"/>
<path d="M124.2 286.6l-.7 .7M124.3 287.5v-.2h-1.7v.9M124.3 286.6l-.6 .7M124.3 288.1h.1M124.5 286.6l-.7 .7M124.5 288.1l-.9 .9M124.5 286.6l-.6 .7M124.6 287.5l.4-.4-.4 .4M124.6 288.1l-.9 .9M124.6 286.7l-.6 .6M124.7 286.7l-.5 .6 .5-.5M124.8 286.8l-.5 .6"/>
<path d="M124.8 286.9l-.5 .6M124.9 287l-.5 .5M124.9 288.1l-.9 .9M124.9 287.1l-.4 .4M124.9 288.5l-.4 .4M125 288.1v.1a.73 .73 0 0 1-.7 .7M125 287.3l-.2 .2M125 287.4l-.1 .1M125 288.1l-.9 .9M125 288.2l-.8 .8M125 288.3l-.6 .7M125 288.1h-.7v.1h-1.7"/>
<path d="M125 287.3v.2h-.7M125 288.5l-.5 .4M127 288.2a.69 .69 0 0 0 .7 .7M127 288.2l.7-.6-.7 .7M127.4 286.6l-.3 .4M127.6 286.6l-.6 .6M127.7 286.6a.71 .71 0 0 0-.7 .7v.9M127.7 287.4l-.7 .8M127.7 287.7l-.7 .7M127.7 287.8l-.7 .7M127.7 288l-.6 .6M127.7 288.1l-.6 .6"/>
<path d="M127.7 288.2l-.5 .6 .5-.6M127.7 286.6h1.8M127.8 286.6l-.8 .8M127.8 288.2l-.5 .6M127.9 286.6l-.9 .9M127.9 288.2l-.6 .7M128 286.6l-1 1M128.1 288.2l-.7 .7M128.1 286.6l-1.1 1.1M128.2 288.2l-.6 .8M128.3 286.6l-1.3 1.3M128.3 288.2l-.7 .8 .8-.8"/>
<path d="M128.4 286.6l-1.4 1.4M128.5 288.2l-.8 .8h1.8l.7-.7M128.6 286.6l-.8 .7M128.6 288.2l-.7 .8M128.7 286.6l-.7 .7 .7-.7M128.7 288.2l-.7 .8M128.8 286.6l-.7 .7M128.9 288.2l-.8 .8M128.9 286.6l-.7 .7M129 288.2l-.7 .8M129.1 286.6l-.7 .7M129.1 288.2l-.7 .8"/>
<path d="M129.2 286.6l-.7 .7M129.2 288.2l-.6 .8M129.3 286.6l-.7 .7M129.4 288.2l-.7 .8M129.5 286.6a.71 .71 0 0 1 .6 .7M129.5 288.1h.1M129.5 286.6l-.7 .7M129.5 288.1v.1h-1.8M129.5 288.1h.7v.1M129.6 288.1l-.1 .1M129.6 286.6l-.7 .7M129.7 286.6l-.7 .7"/>
<path d="M129.7 288.1l-.9 .9M129.8 286.7l-.6 .6M129.8 288.1l-.9 .9M129.8 286.7l-.5 .6 .6-.6M129.9 286.8l-.5 .5M130 288.1l-.9 .9M130 286.9l-.5 .5M130 288.7l-.1 .1M130 286.9l-.5 .6M130.1 288.1l-.9 .9M130.1 287l-.5 .5M130.1 288.2a.67 .67 0 0 1-.6 .7"/>
<path d="M130.1 287.1l-.3 .4M130.1 287.2l-.2 .3M130.1 288.4l-.5 .6M130.2 287.5h-.1M130.2 287.4l-.2 .1M130.2 288.2l-.9 .8M130.2 287.5h-.7v-.2h-1.8v.9M130.2 287.3v.2M130.3 287.3v.9a.71 .71 0 0 0 .8 .7M130.3 287.5l1-.9-1 1M130.9 286.6l-.5 .5M131 286.6l-.7 .7"/>
<path d="M131.1 287.4l-.8 .7M131.1 287.5l-.8 .7M131.1 287.6l-.8 .7M131.1 287.7l-.7 .8M131.1 287.9l-.7 .6M131.1 288l-.6 .6M131.1 288.2l-.6 .5M131.1 287.3h1.7v.9h-1.7M131.1 287.3v.9M131.1 288.2l-.5 .6M131.2 286.6l-.9 .8M131.2 288.2l-.6 .6"/>
<path d="M131.4 288.2l-.7 .7M131.4 286.6l-1.1 1.1M131.5 288.2l-.7 .7M131.6 286.6l-1.3 1.2M131.6 288.2l-.7 .8M131.7 286.6l-1.4 1.4M131.8 286.6l-.7 .7M131.9 288.2l-.7 .8M132 286.6l-.8 .7M132 288.2l-.7 .8M132.1 286.6l-.7 .7M132.2 288.2l-.8 .8"/>
<path d="M132.2 286.6l-.7 .7M132.2 288.2l-.6 .8 .7-.8M132.3 286.6l-.6 .7M132.4 288.2l-.7 .8M132.5 286.6l-.7 .7M132.5 288.2l-.7 .8M132.6 286.6l-.7 .7 .7-.7M132.7 288.2l-.7 .8M132.8 286.6l-.8 .7M132.8 286.6a.71 .71 0 0 1 .7 .7M132.8 286.6h-1.7a.74 .74 0 0 0-.8 .7M132.8 288l.7-.7v.9"/>
<path d="M132.9 286.6l-.7 .7M133 286.6l-.7 .7M133.1 286.6l-.7 .7M133.1 286.7l-.6 .6 .7-.6M133.2 286.8l-.5 .5M133.3 286.8l-.5 .6M133.3 286.9l-.5 .6M133.4 287l-.6 .6M133.4 288.5l-.3 .4M133.5 288.2a.7 .7 0 0 1-.7 .7M133.5 287.1l-.7 .6M133.5 287.2l-.7 .7"/>
<path d="M133.5 288.4l-.6 .6M133.5 288.2l-.7 .8h-1.7l.6-.8M133.5 287.4l-.7 .7M133.5 287.6l-1.4 1.4M133.5 287.7l-1.3 1.3M133.5 287.8l-1.2 1.2M133.5 288l-1 1M133.5 288.1l-.9 .9M133.7 288.4h.6v.6h-.6zM133.7 288.4h.1M133.9 288.4l-.2 .1M134 288.4l-.3 .3"/>
<path d="M134.1 288.4l-.4 .4M134.2 289l.1-.1-.1 .1M134.2 288.4l-.5 .5M134.3 288.6l-.4 .4M134.3 288.5l-.5 .5M134.3 288.8l-.2 .2M134.6 289.5h.1M134.6 289.6h.1M134.6 288.4h.1M134.7 288.8v.3M134.7 288.4l-.1 .1M134.9 289.3l-.3 .3"/>
<path d="M134.9 288.4l-.3 .3M135 288.4l-.4 .4M135.1 289l-.2 .5-.3 .1M135.1 289.2l-.4 .4M135.1 288.4l-.5 .5M135.2 288.6l-.6 .8M135.2 288.7l-.3 .3h-.3v-.6h.6v.6l-.5 .5M135.2 288.8l-.3 .3M135.2 288.9l-.4 .3M135.2 288.5l-.5 .5M135.5 287.2l.6-.6-.6 .6M135.6 286.6l-.1 .1"/>
<path d="M135.7 289l.7-.8-.6 .8M135.8 286.6l-.3 .2M135.9 286.6l-.4 .3M136 286.6l-.5 .5M136.2 288.2h2.1v.8h-2.8M136.2 288.2v-1.6h-.7v2.8M136.2 287.7l-.7 .7M136.2 287.8l-.7 .7M136.2 288l-.7 .7M136.2 286.6l-.7 .8M136.2 286.8l-.7 .7M136.2 286.9l-.7 .7"/>
<path d="M136.2 287l-.7 .7M136.2 287.1l-.7 .8M136.2 287.3l-.7 .7M136.2 287.4l-.7 .8M136.2 287.6l-.7 .7M136.2 288.1l-.7 .7M136.2 288.2l-.7 .7M136.3 288.2l-.7 .8M136.6 288.2l-.7 .8M136.7 288.2l-.7 .8M136.9 288.2l-.8 .8M137 288.2l-.7 .8"/>
<path d="M137 289l.8-.8-.7 .8M137.1 288.2l-.7 .8M137.2 287.2v-.6h3.2v.6h-1.2v1.8h-.7v-1.8M137.2 288.2l-.7 .8M137.2 287.2h1.3M137.3 286.6l-.1 .1M137.4 288.2l-.7 .8M137.5 286.6l-.3 .2M137.5 288.2l-.7 .8M137.6 286.6l-.4 .3M137.6 288.2l-.7 .8M137.7 286.6l-.5 .5"/>
<path d="M137.8 286.6l-.6 .6M137.9 288.2l-.7 .8M138 286.6l-.6 .6M138 288.2l-.7 .8M138.1 286.6l-.6 .6M138.2 288.2l-.7 .8M138.3 286.6l-.6 .6M138.3 288.3l-.7 .7M138.3 288.4l-.6 .6M138.3 288.5l-.5 .5M138.3 288.7l-.3 .3M138.3 288.8l-.2 .2"/>
<path d="M138.4 286.6l-.6 .6M138.5 286.6l-.6 .6M138.6 286.6l-.6 .6M138.8 286.6l-.6 .6M138.9 286.6l-.6 .6M139 286.6l-.6 .6M139.1 286.6l-.6 .7M139.2 288.3l-.7 .7M139.2 288.5l-.4 .5M139.2 288.8l-.2 .2 .2-.2M139.2 287.2l-.7 .8M139.2 287.4l-.7 .7"/>
<path d="M139.2 287.5l-.7 .7M139.2 287.6l-.7 .7M139.2 287.8l-.7 .7M139.2 287.9l-.7 .7M139.2 288l-.7 .8M139.2 288.2l-.7 .7M139.2 288.4l-.6 .6M139.2 288.7l-.3 .3M139.3 286.6l-.8 .8M139.4 286.6l-.9 1 .9-1M139.6 286.6l-1.1 1.1M139.7 286.6l-1.2 1.2"/>
<path d="M139.8 286.6l-.6 .6M140 286.6l-.6 .6M140.1 286.6l-.6 .6M140.2 286.6l-.6 .6M140.3 286.6l-.6 .6M140.4 287.1l-.1 .1M140.4 286.7l-.5 .5M140.4 286.8l-.4 .4M140.4 286.9l-.2 .3M140.6 286.6h.1M140.6 286.6v2.4M140.6 286.6h2.4"/>
<path d="M140.7 286.6l-.1 .1M140.8 286.6l-.2 .3M141 286.6l-.4 .4M141.1 286.6l-.5 .5M141.3 286.6l-.7 .7M141.3 287.5l-.7 .7M141.3 287.6l-.7 .7M141.3 287.7l-.7 .8M141.3 287.9l-.7 .7M141.3 288l-.7 .7M141.3 288.1l-.7 .7M141.3 288.2l-.7 .8"/>
<path d="M141.3 287.4l-.7 .6M141.4 287.3l.6-.7-1.4 1.5M141.4 286.6l-.8 .8M141.4 288.2l-.7 .8M141.5 286.6l-.9 .9M141.6 288.2l-.8 .8M141.6 286.6l-1 1.1M141.7 288.2l-.7 .8M141.8 286.6l-1.2 1.2M141.8 288.2l-.7 .8M141.9 286.6l-1.3 1.3M141.9 288.2l-.6 .8"/>
<path d="M142.1 288.2l-.7 .8M142.2 286.6l-.7 .7M142.2 288.2l-.7 .8M142.3 286.6l-.7 .7M142.4 288.2l-.8 .8M142.5 286.6l-.8 .7M142.5 288.2l-.7 .8M142.6 286.6l-.7 .7M142.6 288.2l-.7 .8M142.7 286.6l-.7 .7M142.7 288.2l-.7 .8M142.8 286.6l-.7 .7"/>
<path d="M142.9 288.2l-.7 .8M143 286.6l-.8 .7M143 288.2l-.7 .8M143 286.6a.67 .67 0 0 1 .7 .7M143 287.3h-1.7v.9M143 287.3v.9h-1.7M143.1 286.6l-.7 .7M143.2 286.6l-.7 .7M143.3 286.6l-.6 .7M143.4 286.7l-.6 .6M143.5 286.7l-.6 .6M143.6 286.8l-.6 .5"/>
<path d="M143.6 286.9l-.6 .5M143.6 286.9l-.6 .7 .6-.6M143.7 287.1l-.7 .6M143.7 288.5l-.4 .4M143.7 287.3v.9a.66 .66 0 0 1-.7 .7M143.7 288.3l-.7 .7h-2.4M143.7 287.1l-.7 .8M143.7 287.3l-.7 .7M143.7 287.4l-.7 .7M143.7 287.5l-1.4 1.5M143.7 287.7l-1.2 1.3M143.7 287.8l-1.1 1.2"/>
<path d="M143.7 287.9l-1 1.1M143.7 288.1l-.9 .9M143.7 288.2l-.7 .8 .7-.8M143.9 288.4h.1M143.9 288.4v.6h.3M143.9 288.4h.3M144.1 288.4l-.2 .1M144.2 288.4l-.3 .3 .3-.2M144.2 288.6l-.3 .2M144.2 288.7l-.3 .2M144.2 288.9l-.2 .1"/>
<circle cx="71.9" cy="286.1" r="2.77"/>
<circle cx="72" cy="286.1" r="2.24"/>
</g>
<path d="M43.4 269.5v12.3M127 269.5v12.6" fill="none" stroke="#000" stroke-width=".26"/>
<path d="M25.1 269.5h177.8" fill="none" stroke="#000" stroke-width=".42"/>
<path d="M34.8 145.5h50v17.4h-50z" fill-rule="evenodd" fill="#fff"/>
<path d="M76.3 101.3a44.1 44.1 0 0 1 48 2.4 44.1 44.1 0 0 1 17.3 44.9 44 44 0 0 1-65.2 29.4l22.1-38.3z" fill-rule="evenodd" fill="#dfdfdf"/>
<path d="M75.8 101.1l22.7 38.6M76.3 101.3a44.1 44.1 0 0 1 48 2.4 44.1 44.1 0 0 1 17.3 44.9 44 44 0 0 1-65.2 29.4M98.5 139.9l-22.6 38.4" fill="none" stroke="#000" stroke-width=".79" stroke-linecap="butt"/>
<path d="M98.5 95v89.2M51.5 139.7h91.1" fill="none" stroke="#969696" stroke-width=".53" stroke-dasharray="2.1 1.6 .5 1.6" stroke-linecap="butt"/>
<path d="M87 96.8l23.1 86M110 96.6l-22.9 85.7M120.6 101.4l-22.1 38.3M129.6 108.5l-31.1 31.2M136.6 117.6l-38.1 22.1M98.5 139.4l43 11.5M98.5 139.7l38.1 21.9M98.5 139.7l31.1 31.1M98.5 139.7l22.1 38.1M141.1 128.2l-42.6 11.5M142.6 138.4l-44.1 1.3" fill="none" stroke="#000" stroke-width=".35"/>
<path d="M97.3 95l1.2 44.4-1.2 44.8M51.5 139.4l9.1-2.6v1.3h27.2v-1.3l9 2.6-9 2.6v-1.3h-27.2v1.3z" fill="none" stroke="#000" stroke-width=".26"/>
<path d="M96.1 137.5h4.6v4.5h-4.6z" fill-rule="evenodd" fill="#c0c0c0"/>
<path d="M96.1 137.5h4.5v4.5h-4.5z" fill="none" stroke="#000" stroke-width=".26"/>
<circle cx="98.4" cy="139.7" r="2.27" fill="#808080"/>
<circle cx="98.4" cy="139.7" r="2.27" fill="none" stroke="#000" stroke-width=".26"/>
<g font-size="3.7">
<text x="29.6" y="23.2">1. General</text>
<text x="33.4" y="29.6">URG-04LX is a laser sensor for area scanning. The light source of the sensor is infrared laser of</text>
<text x="29.6" y="35.9">wavelength 785nm with laser class 1 safety. Scan area is 240º semicircle with maximum radius</text>
<text x="29.6" y="42.3">4000mm. Pitch angle is 0.36º and sensor outputs the distance measured at every point (683</text>
<text x="29.6" y="48.6">steps). Laser beam diameter is less than 20mm at 2000mm with maximum divergence 40mm at</text>
<text x="29.6" y="55">4000mm.</text>
<text x="33.4" y="61.3">Principle of distance measurement is based on calculation of the phase difference, due to which</text>
<text x="29.6" y="67.7">it is possible to obtain stable measurement with minimum influence from object’s color and</text>
<text x="29.6" y="74">reflectance.</text>
<text x="33.4" y="80.4">URG-04LX</text>
<text x="55.1" y="80.4">is</text>
<text x="60.7" y="80.4">designed</text>
<text x="78.5" y="80.4">under</text>
<text x="91.4" y="80.4">JISC8201-5-2 and IEC60947-5-2 standards for industrial</text>
<text x="29.6" y="86.7">applications.</text>
<text x="38.1" y="114.7">Non-detection area: 120º</text>
<text x="148.9" y="119.3">Detection Area: 240º</text>
<text x="148.9" y="125.7">Max. Distance: 4000mm</text>
<text x="37.4" y="152.3">Power: 5v DC</text>
<text x="37.4" y="158.7">Interface: RS-232C, USB</text>
<text x="92.4" y="195.2">Figure 1</text>
<text x="29.6" y="220.3">2. Important Notice</text>
<text x="33.7" y="224.7">This sensor is designed for indoor use only.</text>
<text x="33.4" y="233.7">This sensor is not for use in military applications</text>
<text x="33.7" y="229.2">This sensor is not a safety device/tool</text>
<text x="33.4" y="238.2">Read specifications carefully before use.</text>
<text x="107.5" y="275.2">Drawing</text>
<text x="28.3" y="277.7">Title</text>
<text x="47.2" y="276.6">URG-04LX</text>
<text x="70.1" y="276.6">Specification</text>
<text x="112.5" y="279.4">No</text>
<text x="144.7" y="277">C-42-3389</text>
<text x="190.9" y="276.6">2/5</text>
</g>
<g font-size="3.5">
<text x="29.6" y="203.1">Note</text>
<text x="29.6" y="207.3">Figure 1 shows the detectable area for white Kent sheet (70mm×70mm). Detection distance may vary</text>
<text x="29.6" y="211.6">with size and object.</text>
</g>
</svg>
